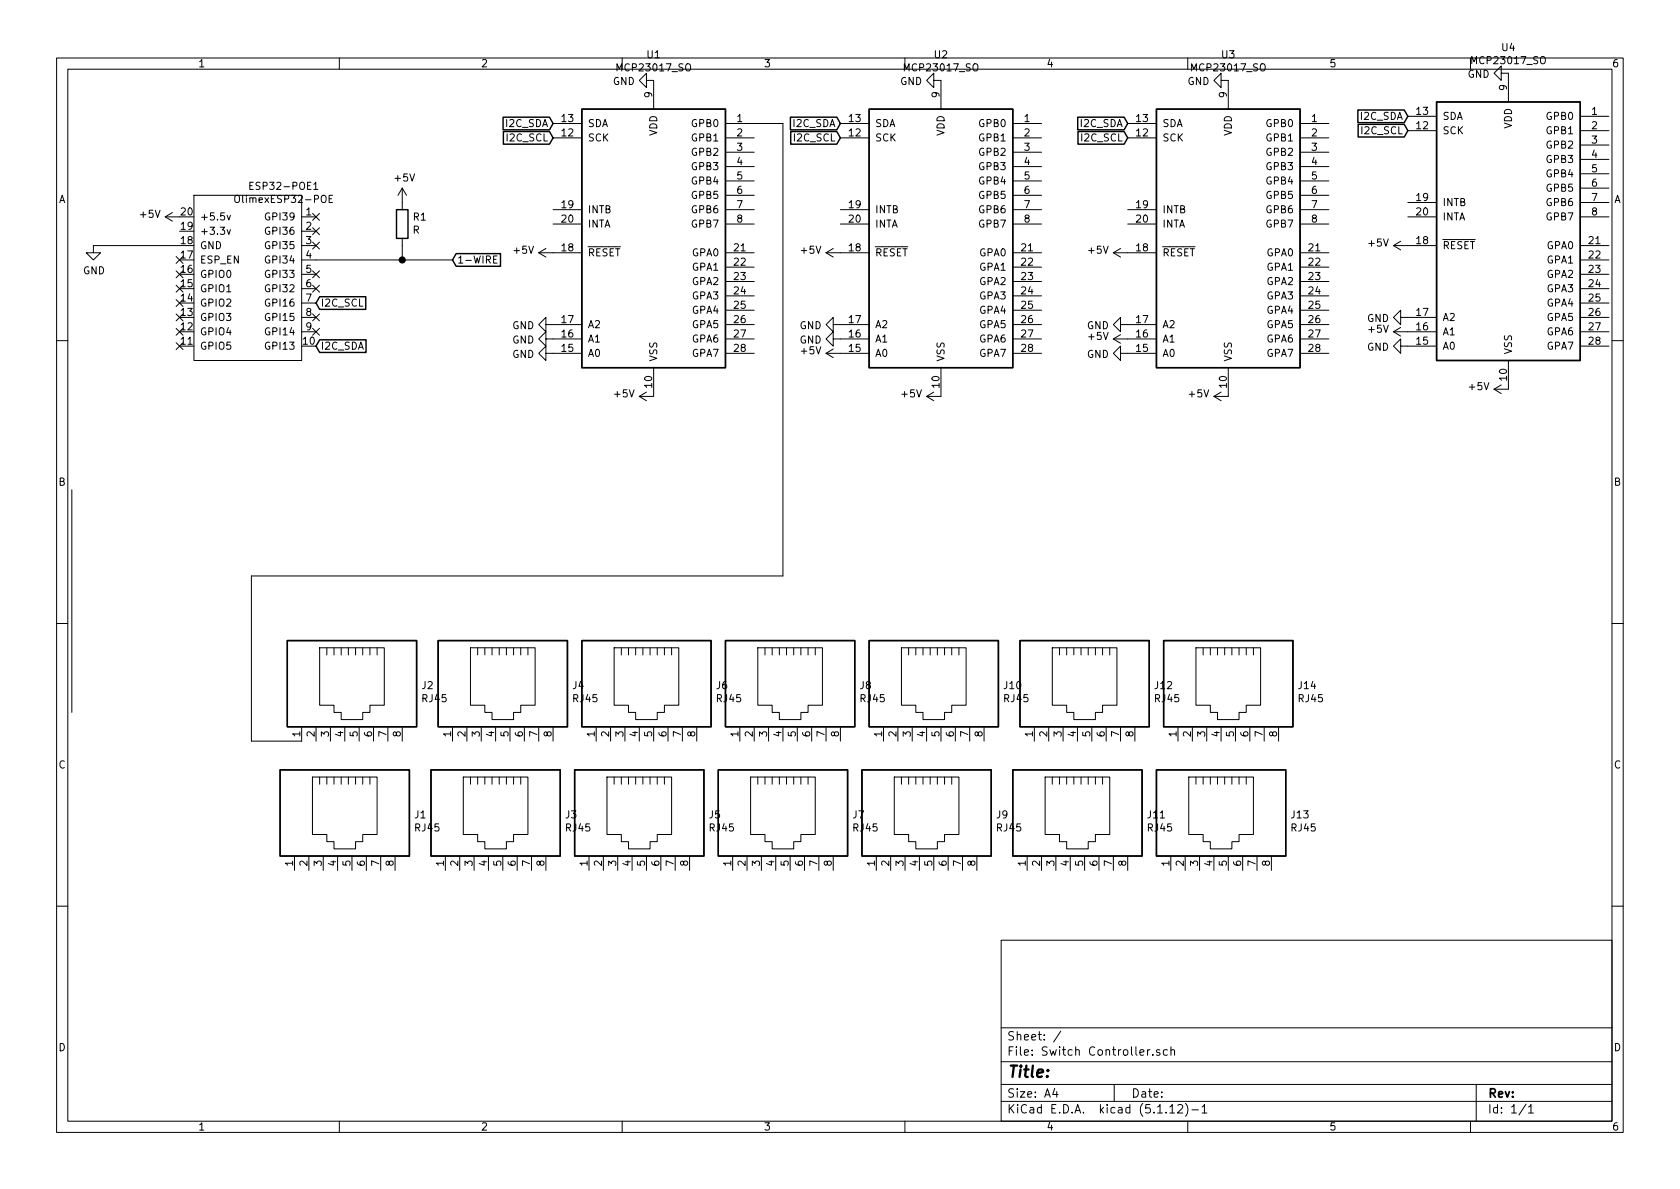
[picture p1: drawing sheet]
<svg xmlns="http://www.w3.org/2000/svg" width="297mm" height="210mm" viewBox="0 0 297 210" stroke-linecap="round" stroke-linejoin="round" font-family="sans-serif">
<g fill="none" stroke="#000" stroke-width=".18">
<path d="M10 10.3h277v189.9h-277zM12 12.2h273v186.1h-273zM60 10.3v1.9M110 10.3v1.9M114.3 14.2v-1.3l-1.3 1.3 1.3 1.3v-1.3h1.3v5.1M160 10.3v1.9M165.1 14.2v-1.3l-1.3 1.3 1.3 1.3v-1.3h1.3v5.1M210 10.3v1.9M215.9 14.2v-1.3l-1.3 1.3 1.3 1.3v-1.3h1.3v5.1M260 10.3v1.9M265.4 12.9v-1.2l-1.2 1.2 1.2 1.3v-1.3h1.3v5.1M29.2 38.3l1.3 .8"/>
<path d="M29.2 38.3h2.5M30.5 37.6l-1.3 .7M34.3 34.5h19v29.2h-19zM40.2 38.1l.3 .8 .2-.8M41.6 34.7a.45 .45 0 0 1 .7 0 .88 .88 0 0 1-.3 1.1h-.3a1.07 1.07 0 0 1-.1-1.1zM44.2 32.8h.4M44.8 32.2h-.6v1.3h.6M53.3 38.3h2.6M55.3 37.7l1.2 1.3M55.5 33.5h.7M56.5 37.7l-1.2 1.3M58.2 35.1h.4"/>
<path d="M58.8 34.5h-.6v1.3h.6M71.1 33.3l-.7 1.2M71.1 33.3v3.8M71.1 33.3l.8 1.2M97.8 21.8h5.1M97.8 24.4h5.1M97.8 37.1h5.1M97.8 39.6h5.1M128.3 21.8h10.1v80h-94v29.3h8.9v-2.6M128.3 24.4h5M128.3 37.1h5M128.3 39.6h5"/>
<path d="M128.3 26.9h5M128.3 29.5h5M128.3 32h5M128.3 34.5h5M148.6 21.8h5.1M148.6 24.4h5.1M148.6 37.1h5.1M148.6 39.6h5.1M179.1 21.8h5M179.1 24.4h5M179.1 37.1h5M179.1 39.6h5"/>
<path d="M179.1 26.9h5M179.1 29.5h5M179.1 32h5M179.1 34.5h5M199.4 21.8h5.1M199.4 24.4h5.1M199.4 37.1h5.1M199.4 39.6h5.1M229.9 21.8h5M229.9 24.4h5M229.9 37.1h5M229.9 39.6h5"/>
<path d="M229.9 26.9h5M229.9 29.5h5M229.9 32h5M229.9 34.5h5M248.9 38.3h5.1M248.9 20.6h5.1M248.9 23.1h5.1M248.9 35.8h5.1M279.4 38.3h5.1M279.4 20.6h5.1M279.4 23.1h5.1M279.4 35.8h5.1"/>
<path d="M279.4 25.6h5.1M279.4 28.2h5.1M279.4 30.7h5.1M279.4 33.3h5.1M31.1 50.4l1.3 1.3M31.1 45.4l1.3 1.2M31.1 47.9l1.3 1.2M31.1 53l1.3 1.2M31.1 55.5l1.3 1.2M31.1 58.1l1.3 1.2M31.7 43.4h-15.2v1.3h1.3l-1.3 1.3-1.3-1.3h1.3M32.4 50.4l-1.3 1.3"/>
<path d="M32.4 45.4l-1.3 1.2M32.4 47.9l-1.3 1.2M32.4 53l-1.3 1.2M32.4 55.5l-1.3 1.2M32.4 58.1l-1.3 1.2M40.2 40.6l.3 .8 .2-.8M53.3 58.7h2.6M53.3 56.1h2.6M53.3 43.4h2.6M53.3 46h26.7M53.3 48.5h2.6M53.3 51h2.6"/>
<path d="M53.3 53.6h2.6M53.3 40.9h2.6M55.3 58.1l1.2 1.2M55.3 40.3l1.2 1.2M55.3 42.8l1.2 1.2M55.3 47.9l1.2 1.2M55.3 50.4l1.2 1.3M55.3 55.5l1.2 1.2M56.5 58.1l-1.2 1.2M56.5 40.3l-1.2 1.2M56.5 42.8l-1.2 1.2M56.5 47.9l-1.2 1.2"/>
<path d="M56.5 50.4l-1.2 1.3M56.5 55.5l-1.2 1.2M71.1 42.2v3.8M87.3 45.9h.4M87.9 45.3h-.6v1.2h.6M95.2 44.7h7.7M95.2 44.7l1.3 .8M96.5 59.9v-1.2l-1.3 1.2 1.3 1.3v-1.3h6.4M96.5 57.4v-1.3l-1.3 1.3 1.3 1.3v-1.3h6.4M96.5 43.9l-1.3 .8M128.3 44.7h5M128.3 59.9h5"/>
<path d="M128.3 57.4h5M128.3 47.2h5M128.3 49.8h5M128.3 52.3h5M128.3 54.9h5M146 44.7l1.3 .8M146 44.7h7.7M147.3 59.9v-1.2l-1.3 1.2 1.3 1.3v-1.3h6.4M147.3 57.4v-1.3l-1.3 1.3 1.3 1.3v-1.3h6.4M147.3 43.9l-1.3 .8M179.1 44.7h5M179.1 59.9h5"/>
<path d="M179.1 57.4h5M179.1 47.2h5M179.1 49.8h5M179.1 52.3h5M179.1 54.9h5M196.8 44.7h7.7M196.8 44.7l1.3 .8M196.8 59.9l1.3 .8M196.8 59.9h7.7M198.1 57.4v-1.3l-1.3 1.3 1.3 1.3v-1.3h6.4M198.1 43.9l-1.3 .8M198.1 59.2l-1.3 .7"/>
<path d="M229.9 44.7h5M229.9 59.9h5M229.9 57.4h5M229.9 47.2h5M229.9 49.8h5M229.9 52.3h5M229.9 54.9h5M246.4 58.7h7.6M246.4 43.4h7.6M246.4 43.4l1.2 .8M246.4 58.7l1.2 .7M247.6 56.1v-1.2l-1.2 1.2 1.2 1.3v-1.3h6.4"/>
<path d="M247.6 42.7l-1.2 .7M247.6 57.9l-1.2 .8M279.4 58.7h5.1M279.4 56.1h5.1M279.4 43.4h5.1M279.4 46h5.1M279.4 48.5h5.1M279.4 51h5.1M279.4 53.6h5.1M10 60.2h2M31.1 60.6l1.3 1.2M32.4 60.6l-1.3 1.2"/>
<path d="M96.5 62.5v-1.3l-1.3 1.3 1.3 1.2v-1.2h6.4M113 70.1l1.3 .8M114.3 69.3l-1.3 .8M115.6 65v5.1h-2.6M128.3 62.5h5M146 62.5l1.3 .7M146 62.5h7.7M147.3 61.7l-1.3 .8M163.8 70.1l1.3 .8M165.1 69.3l-1.3 .8M166.4 65v5.1h-2.6M179.1 62.5h5"/>
<path d="M198.1 62.5v-1.3l-1.3 1.3 1.3 1.2v-1.2h6.4M214.6 70.1l1.3 .8M215.9 69.3l-1.3 .8M217.2 65v5.1h-2.6M229.9 62.5h5M247.6 61.2v-1.3l-1.2 1.3 1.2 1.3v-1.3h6.4M264.2 68.8l1.2 .8M265.4 68.1l-1.2 .7M266.7 63.7v5.1h-2.5M279.4 61.2h5.1M285 60.2h2M12.7 86.6v39.4"/>
<path d="M10 110.3h2M56.5 114.5h11.4v10.2h-2.5v1.3h-1.3v1.2h-3.8v-1.2h-1.2v-1.3h-2.6zM57.8 114.5v1.3M59.1 114.5v1.3M60.3 114.5v1.3M61.6 114.5v1.3M62.9 114.5v1.3M64.1 114.5v1.3M65.4 114.5v1.3M66.7 114.5v1.3M83.2 114.5h11.4v10.2h-2.5v1.3h-1.3v1.2h-3.8v-1.2h-1.3v-1.3h-2.5zM84.5 114.5v1.3"/>
<path d="M85.7 114.5v1.3M87 114.5v1.3M88.3 114.5v1.3M89.5 114.5v1.3M90.8 114.5v1.3M92.1 114.5v1.3M93.3 114.5v1.3M108.6 114.5h11.4v10.2h-2.5v1.3h-1.3v1.2h-3.8v-1.2h-1.3v-1.3h-2.5zM109.9 114.5v1.3M111.1 114.5v1.3M112.4 114.5v1.3M113.7 114.5v1.3"/>
<path d="M114.9 114.5v1.3M116.2 114.5v1.3M117.5 114.5v1.3M118.7 114.5v1.3M134 114.5h11.4v10.2h-2.5v1.3h-1.3v1.2h-3.8v-1.2h-1.3v-1.3h-2.5zM135.3 114.5v1.3M136.5 114.5v1.3M137.8 114.5v1.3M139.1 114.5v1.3M140.3 114.5v1.3M141.6 114.5v1.3M142.9 114.5v1.3"/>
<path d="M144.1 114.5v1.3M159.4 114.5h11.4v10.2h-2.5v1.3h-1.3v1.2h-3.8v-1.2h-1.3v-1.3h-2.5zM160.7 114.5v1.3M161.9 114.5v1.3M163.2 114.5v1.3M164.5 114.5v1.3M165.7 114.5v1.3M167 114.5v1.3M168.3 114.5v1.3M169.5 114.5v1.3M186.1 114.5h11.4v10.2h-2.6v1.3h-1.2v1.2h-3.8v-1.2h-1.3v-1.3h-2.5zM187.3 114.5v1.3"/>
<path d="M188.6 114.5v1.3M189.9 114.5v1.3M191.1 114.5v1.3M192.4 114.5v1.3M193.7 114.5v1.3M194.9 114.5v1.3M196.2 114.5v1.3M211.5 114.5h11.4v10.2h-2.6v1.3h-1.2v1.2h-3.8v-1.2h-1.3v-1.3h-2.5zM212.7 114.5v1.3M214 114.5v1.3M215.3 114.5v1.3M216.5 114.5v1.3"/>
<path d="M217.8 114.5v1.3M219.1 114.5v1.3M220.3 114.5v1.3M221.6 114.5v1.3M285 110.3h2M55.2 137.4h11.5v10.2h-2.6v1.2h-1.2v1.3h-3.8v-1.3h-1.3v-1.2h-2.6zM55.9 128.5v2.6M56.5 137.4v1.3M57.8 137.4v1.3M58.4 128.5v2.6M59.1 137.4v1.3M60.3 137.4v1.3"/>
<path d="M61 128.5v2.6M61.6 137.4v1.3M62.9 137.4v1.3M63.5 128.5v2.6M64.1 137.4v1.3M65.4 137.4v1.3M66 128.5v2.6M68.6 128.5v2.6M71.1 128.5v2.6M80 128.5v2.6M81.9 137.4h11.4v10.2h-2.5v1.2h-1.3v1.3h-3.8v-1.3h-1.2v-1.2h-2.6zM82.5 128.5v2.6"/>
<path d="M83.2 137.4v1.3M84.5 137.4v1.3M85.1 128.5v2.6M85.7 137.4v1.3M87 137.4v1.3M87.6 128.5v2.6M88.3 137.4v1.3M89.5 137.4v1.3M90.2 128.5v2.6M90.8 137.4v1.3M92.1 137.4v1.3M92.7 128.5v2.6"/>
<path d="M95.2 128.5v2.6M97.8 128.5v2.6M105.4 128.5v2.6M107.3 137.4h11.4v10.2h-2.5v1.2h-1.3v1.3h-3.8v-1.3h-1.2v-1.2h-2.6zM107.9 128.5v2.6M108.6 137.4v1.3M109.9 137.4v1.3M110.5 128.5v2.6M111.1 137.4v1.3M112.4 137.4v1.3M113 128.5v2.6M113.7 137.4v1.3"/>
<path d="M114.9 137.4v1.3M115.6 128.5v2.6M116.2 137.4v1.3M117.5 137.4v1.3M118.1 128.5v2.6M120.6 128.5v2.6M123.2 128.5v2.6M130.8 128.5v2.6M132.7 137.4h11.4v10.2h-2.5v1.2h-1.3v1.3h-3.8v-1.3h-1.2v-1.2h-2.6zM133.3 128.5v2.6M134 137.4v1.3M135.3 137.4v1.3"/>
<path d="M135.9 128.5v2.6M136.5 137.4v1.3M137.8 137.4v1.3M138.4 128.5v2.6M139.1 137.4v1.3M140.3 137.4v1.3M141 128.5v2.6M141.6 137.4v1.3M142.9 137.4v1.3M143.5 128.5v2.6M146 128.5v2.6M148.6 128.5v2.6"/>
<path d="M156.2 128.5v2.6M158.1 137.4h11.4v10.2h-2.5v1.2h-1.3v1.3h-3.8v-1.3h-1.2v-1.2h-2.6zM158.7 128.5v2.6M159.4 137.4v1.3M160.7 137.4v1.3M161.3 128.5v2.6M161.9 137.4v1.3M163.2 137.4v1.3M163.8 128.5v2.6M164.5 137.4v1.3M165.7 137.4v1.3M166.4 128.5v2.6"/>
<path d="M167 137.4v1.3M168.3 137.4v1.3M168.9 128.5v2.6M171.4 128.5v2.6M174 128.5v2.6M182.9 128.5v2.6M184.8 137.4h11.4v10.2h-2.5v1.2h-1.3v1.3h-3.8v-1.3h-1.3v-1.2h-2.5zM185.4 128.5v2.6M186.1 137.4v1.3M187.3 137.4v1.3M188 128.5v2.6M188.6 137.4v1.3"/>
<path d="M189.9 137.4v1.3M190.5 128.5v2.6M191.1 137.4v1.3M192.4 137.4v1.3M193 128.5v2.6M193.7 137.4v1.3M194.9 137.4v1.3M195.6 128.5v2.6M198.1 128.5v2.6M200.7 128.5v2.6M208.3 128.5v2.6M210.2 137.4h11.4v10.2h-2.5v1.2h-1.3v1.3h-3.8v-1.3h-1.3v-1.2h-2.5z"/>
<path d="M210.8 128.5v2.6M211.5 137.4v1.3M212.7 137.4v1.3M213.4 128.5v2.6M214 137.4v1.3M215.3 137.4v1.3M215.9 128.5v2.6M216.5 137.4v1.3M217.8 137.4v1.3M218.4 128.5v2.6M219.1 137.4v1.3M220.3 137.4v1.3"/>
<path d="M221 128.5v2.6M223.5 128.5v2.6M226.1 128.5v2.6M52.1 151.4v2.5M54.6 151.4v2.5M57.1 151.4v2.5M59.7 151.4v2.5M62.2 151.4v2.5M64.8 151.4v2.5M67.3 151.4v2.5M69.8 151.4v2.5M78.7 151.4v2.5"/>
<path d="M81.3 151.4v2.5M83.8 151.4v2.5M86.4 151.4v2.5M88.9 151.4v2.5M91.4 151.4v2.5M94 151.4v2.5M96.5 151.4v2.5M104.1 151.4v2.5M106.7 151.4v2.5M109.2 151.4v2.5M111.8 151.4v2.5M114.3 151.4v2.5"/>
<path d="M116.8 151.4v2.5M119.4 151.4v2.5M121.9 151.4v2.5M129.5 151.4v2.5M132.1 151.4v2.5M134.6 151.4v2.5M137.2 151.4v2.5M139.7 151.4v2.5M142.2 151.4v2.5M144.8 151.4v2.5M147.3 151.4v2.5M154.9 151.4v2.5"/>
<path d="M157.5 151.4v2.5M160 151.4v2.5M162.6 151.4v2.5M165.1 151.4v2.5M167.6 151.4v2.5M170.2 151.4v2.5M172.7 151.4v2.5M181.6 151.4v2.5M184.1 151.4v2.5M186.7 151.4v2.5M189.2 151.4v2.5M191.8 151.4v2.5"/>
<path d="M194.3 151.4v2.5M196.8 151.4v2.5M199.4 151.4v2.5M207 151.4v2.5M209.5 151.4v2.5M212.1 151.4v2.5M214.6 151.4v2.5M217.2 151.4v2.5M219.7 151.4v2.5M222.2 151.4v2.5M224.8 151.4v2.5M10 160.2h2"/>
<path d="M177 166.3h108v32h-108zM285 160.2h2M60 198.3v1.9M110 198.3v1.9M160 198.3v1.9M177 194.8h108M177 191.8h108M177 187.8h108M177 181.8h108M186.5 192.5l-.4 1h1M186.8 193v1M187.6 182.3l-1.3 2"/>
<path d="M197 191.8v3M202.9 185.6v1M203.3 185.6l-.4 .3M203.8 186.5v.1M205.1 185.7l-.4-.1-.2 .2v.2l.6 .2v.3h-.6M206.4 185.7l-.4-.1-.3 .3 .1 .6h.6M206.8 195.8l.5-.5v1.5M206.8 196.8h.9M207 185.7l.3-.1 .3 .1 .1 .9M207 185.1v1.5M208.3 195.5l.2-.2h.3l.2 .2 .1 .3-.9 1h.9M209.6 195.1a1.71 1.71 0 0 1 0 2.3"/>
<path d="M210 198.3v1.9M210.7 196.3h1.2M212.5 195.8l.5-.5v1.5M212.5 196.8h.9M260 198.3v1.9M261 191.8v6.5M269.8 195.2l-1.2 2M270.3 195.8l.4-.5v1.5M270.3 196.8h.8"/>
</g>
<g fill="none" stroke="#000" stroke-width=".25">
<path d="M102.9 19.3h25.4v45.7h-25.4zM153.7 19.3h25.4v45.7h-25.4zM204.5 19.3h25.4v45.7h-25.4zM240.1 19.5h8.2l.6 1.1-.6 1.1h-8.2zM254 18h25.4v45.7h-25.4zM70.1 37.1h2v5.1h-2zM89 20.7h8.2l.6 1.1-.6 1.2h-8.2zM89 23.3h8.2l.6 1.1-.6 1.1h-8.2zM139.8 20.7h8.2l.6 1.1-.6 1.2h-8.2zM139.8 23.3h8.2l.6 1.1-.6 1.1h-8.2zM190.6 20.7h8.2l.6 1.1-.6 1.2h-8.2zM190.6 23.3h8.2l.6 1.1-.6 1.1h-8.2z"/>
<path d="M240.1 22h8.2l.6 1.1-.6 1.1h-8.2zM56.5 52.5h8.2v2.2h-8.2l-.6-1.1zM80.6 44.9h7.9v2.2h-7.9l-.6-1.1zM56.5 60.1h8.2v2.2h-8.2l-.6-1.1zM50.8 113.3h22.9v15.2h-22.9zM77.5 113.3h22.8v15.2h-22.8zM102.9 113.3h22.8v15.2h-22.8zM128.3 113.3h22.8v15.2h-22.8zM153.7 113.3h22.8v15.2h-22.8zM180.3 113.3h22.9v15.2h-22.9zM205.7 113.3h22.9v15.2h-22.9zM49.5 136.1h22.9v15.3h-22.9z"/>
<path d="M76.2 136.1h22.9v15.3h-22.9zM101.6 136.1h22.9v15.3h-22.9zM127 136.1h22.9v15.3h-22.9zM152.4 136.1h22.9v15.3h-22.9zM179.1 136.1h22.8v15.3h-22.8zM204.5 136.1h22.8v15.3h-22.8z"/>
</g>
<circle cx="71.1" cy="46" r=".51" fill="#000" stroke="#000" stroke-width=".25"/>
<text font-size="2.8" x="178" y="190.5">Title:</text>
<g font-size="2.1">
<text x="178" y="184">Sheet: /</text>
<text x="178" y="186.7">File: Switch Controller.sch</text>
<text x="178" y="196.9">KiCad E.D.A. kicad (5.1.12)-1</text>
<text x="178" y="194.1">Size: A4</text>
<text x="200" y="194.1">Date:</text>
<text x="263" y="194.1">Rev:</text>
<text x="263" y="196.9">Id: 1/1</text>
</g>
<g font-size="1.8">
<text x="35" y="11.9">1</text>
<text x="85" y="11.9">2</text>
<text x="114.5" y="10.3">U1</text>
<text x="135" y="11.9">3</text>
<text x="165.3" y="10.3">U2</text>
<text x="185" y="11.9">4</text>
<text x="216.1" y="10.3">U3</text>
<text x="235" y="11.9">5</text>
<text x="260.5" y="11.3">MCP23017_SO</text>
<text x="265.6" y="9">U4</text>
<text x="285" y="11.9">6</text>
<text x="108.4" y="15">GND</text>
<text x="109.4" y="12.6">MCP23017_SO</text>
<text x="115.3" y="17.2" transform="rotate(-90 115.3 17.2)">9</text>
<text x="159.2" y="15">GND</text>
<text x="160.2" y="12.6">MCP23017_SO</text>
<text x="166.1" y="17.2" transform="rotate(-90 166.1 17.2)">9</text>
<text x="210" y="15">GND</text>
<text x="211" y="12.6">MCP23017_SO</text>
<text x="216.9" y="17.2" transform="rotate(-90 216.9 17.2)">9</text>
<text x="259.5" y="13.8">GND</text>
<text x="266.4" y="16" transform="rotate(-90 266.4 16)">9</text>
<text x="89.5" y="22.5">I2C_SDA</text>
<text x="99.4" y="21.6">13</text>
<text x="103.9" y="22.5">SDA</text>
<text x="122.4" y="22.5">GPB0</text>
<text x="130.3" y="21.6">1</text>
<text x="140.3" y="22.5">I2C_SDA</text>
<text x="150.2" y="21.6">13</text>
<text x="154.7" y="22.5">SDA</text>
<text x="173.2" y="22.5">GPB0</text>
<text x="181.1" y="21.6">1</text>
<text x="191.1" y="22.5">I2C_SDA</text>
<text x="201" y="21.6">13</text>
<text x="205.5" y="22.5">SDA</text>
<text x="224" y="22.5">GPB0</text>
<text x="231.9" y="21.6">1</text>
<text x="240.7" y="21.2">I2C_SDA</text>
<text x="240.9" y="23.7">I2C_SCL</text>
<text x="250.5" y="22.9">12</text>
<text x="250.5" y="20.3">13</text>
<text x="255" y="23.7">SCK</text>
<text x="255" y="21.2">SDA</text>
<text x="267.3" y="22.8" transform="rotate(-90 267.3 22.8)">VDD</text>
<text x="273.6" y="21.2">GPB0</text>
<text x="273.6" y="23.7">GPB1</text>
<text x="281.5" y="20.3">1</text>
<text x="281.5" y="22.9">2</text>
<text x="89.7" y="25">I2C_SCL</text>
<text x="99.4" y="24.1">12</text>
<text x="103.9" y="25">SCK</text>
<text x="116.2" y="24" transform="rotate(-90 116.2 24)">VDD</text>
<text x="122.4" y="25">GPB1</text>
<text x="122.4" y="27.6">GPB2</text>
<text x="130.3" y="24.1">2</text>
<text x="130.3" y="26.7">3</text>
<text x="130.3" y="29.2">4</text>
<text x="140.5" y="25">I2C_SCL</text>
<text x="150.2" y="24.1">12</text>
<text x="154.7" y="25">SCK</text>
<text x="167" y="24" transform="rotate(-90 167 24)">VDD</text>
<text x="173.2" y="25">GPB1</text>
<text x="173.2" y="27.6">GPB2</text>
<text x="181.1" y="24.1">2</text>
<text x="181.1" y="26.7">3</text>
<text x="181.1" y="29.2">4</text>
<text x="191.3" y="25">I2C_SCL</text>
<text x="201" y="24.1">12</text>
<text x="205.5" y="25">SCK</text>
<text x="217.8" y="24" transform="rotate(-90 217.8 24)">VDD</text>
<text x="224" y="25">GPB1</text>
<text x="224" y="27.6">GPB2</text>
<text x="231.9" y="24.1">2</text>
<text x="231.9" y="26.7">3</text>
<text x="231.9" y="29.2">4</text>
<text x="273.6" y="26.3">GPB2</text>
<text x="273.6" y="28.8">GPB3</text>
<text x="281.5" y="25.4">3</text>
<text x="281.5" y="27.9">4</text>
<text x="10.4" y="35.9">A</text>
<text x="42.3" y="35.9">OlimexESP32-POE</text>
<text x="44.8" y="33.6">ESP32-POE1</text>
<text x="69.9" y="32.1">+5V</text>
<text x="122.4" y="30.1">GPB3</text>
<text x="122.4" y="32.6">GPB4</text>
<text x="122.4" y="35.2">GPB5</text>
<text x="130.3" y="31.7">5</text>
<text x="130.3" y="34.3">6</text>
<text x="173.2" y="30.1">GPB3</text>
<text x="173.2" y="32.6">GPB4</text>
<text x="173.2" y="35.2">GPB5</text>
<text x="181.1" y="31.7">5</text>
<text x="181.1" y="34.3">6</text>
<text x="224" y="30.1">GPB3</text>
<text x="224" y="32.6">GPB4</text>
<text x="224" y="35.2">GPB5</text>
<text x="231.9" y="31.7">5</text>
<text x="231.9" y="34.3">6</text>
<text x="250.5" y="35.6">19</text>
<text x="273.6" y="31.4">GPB4</text>
<text x="273.6" y="33.9">GPB5</text>
<text x="281.5" y="30.5">5</text>
<text x="281.5" y="33">6</text>
<text x="281.5" y="35.6">7</text>
<text x="285.4" y="35.9">A</text>
<text x="24.9" y="38.5">+5V</text>
<text x="32.1" y="40.6">19</text>
<text x="32.1" y="38.1">20</text>
<text x="35.3" y="41.5">+3.3v</text>
<text x="35.3" y="39">+5.5v</text>
<text x="47.3" y="39">GPI39</text>
<text x="47.3" y="41.5">GPI36</text>
<text x="54.1" y="38.1">1</text>
<text x="54.1" y="40.6">2</text>
<text x="73" y="41.3">R</text>
<text x="73.1" y="39">R1</text>
<text x="99.4" y="36.8">19</text>
<text x="99.4" y="39.4">20</text>
<text x="103.9" y="37.7">INTB</text>
<text x="103.9" y="40.3">INTA</text>
<text x="122.4" y="37.7">GPB6</text>
<text x="122.4" y="40.3">GPB7</text>
<text x="130.3" y="36.8">7</text>
<text x="130.3" y="39.4">8</text>
<text x="150.2" y="36.8">19</text>
<text x="150.2" y="39.4">20</text>
<text x="154.7" y="37.7">INTB</text>
<text x="154.7" y="40.3">INTA</text>
<text x="173.2" y="37.7">GPB6</text>
<text x="173.2" y="40.3">GPB7</text>
<text x="181.1" y="36.8">7</text>
<text x="181.1" y="39.4">8</text>
<text x="201" y="36.8">19</text>
<text x="201" y="39.4">20</text>
<text x="205.5" y="37.7">INTB</text>
<text x="205.5" y="40.3">INTA</text>
<text x="224" y="37.7">GPB6</text>
<text x="224" y="40.3">GPB7</text>
<text x="231.9" y="36.8">7</text>
<text x="231.9" y="39.4">8</text>
<text x="250.5" y="38.1">20</text>
<text x="255" y="36.4">INTB</text>
<text x="255" y="39">INTA</text>
<text x="273.6" y="36.4">GPB6</text>
<text x="273.6" y="39">GPB7</text>
<text x="281.5" y="38.1">8</text>
<text x="32.1" y="45.7">17</text>
<text x="32.1" y="43.2">18</text>
<text x="35.3" y="46.6">ESP_EN</text>
<text x="35.3" y="44.1">GND</text>
<text x="47.3" y="44.1">GPI35</text>
<text x="47.3" y="46.6">GPI34</text>
<text x="54.1" y="43.2">3</text>
<text x="54.1" y="45.7">4</text>
<text x="80.8" y="46.6">1-WIRE</text>
<text x="90.9" y="44.9">+5V</text>
<text x="99.4" y="44.4">18</text>
<text x="103.9" y="45.3">RESET</text>
<text x="122.4" y="45.3">GPA0</text>
<text x="122.4" y="47.9">GPA1</text>
<text x="129.8" y="44.4">21</text>
<text x="129.8" y="47">22</text>
<text x="141.7" y="44.9">+5V</text>
<text x="150.2" y="44.4">18</text>
<text x="154.7" y="45.3">RESET</text>
<text x="173.2" y="45.3">GPA0</text>
<text x="173.2" y="47.9">GPA1</text>
<text x="180.6" y="44.4">21</text>
<text x="180.6" y="47">22</text>
<text x="192.5" y="44.9">+5V</text>
<text x="201" y="44.4">18</text>
<text x="205.5" y="45.3">RESET</text>
<text x="224" y="45.3">GPA0</text>
<text x="224" y="47.9">GPA1</text>
<text x="231.4" y="44.4">21</text>
<text x="231.4" y="47">22</text>
<text x="242.1" y="43.6">+5V</text>
<text x="250.5" y="43.2">18</text>
<text x="255" y="44.1">RESET</text>
<text x="273.6" y="44.1">GPA0</text>
<text x="273.6" y="46.6">GPA1</text>
<text x="281" y="43.2">21</text>
<text x="281" y="45.7">22</text>
<text x="14.7" y="48.5">GND</text>
<text x="32.1" y="53.3">14</text>
<text x="32.1" y="50.8">15</text>
<text x="32.1" y="48.3">16</text>
<text x="35.3" y="51.7">GPIO1</text>
<text x="35.3" y="49.1">GPIO0</text>
<text x="47.3" y="49.1">GPI33</text>
<text x="47.3" y="51.7">GPI32</text>
<text x="54.1" y="48.3">5</text>
<text x="54.1" y="50.8">6</text>
<text x="54.1" y="53.3">7</text>
<text x="122.4" y="50.4">GPA2</text>
<text x="122.4" y="53">GPA3</text>
<text x="129.8" y="49.5">23</text>
<text x="129.8" y="52.1">24</text>
<text x="173.2" y="50.4">GPA2</text>
<text x="173.2" y="53">GPA3</text>
<text x="180.6" y="49.5">23</text>
<text x="180.6" y="52.1">24</text>
<text x="224" y="50.4">GPA2</text>
<text x="224" y="53">GPA3</text>
<text x="231.4" y="49.5">23</text>
<text x="231.4" y="52.1">24</text>
<text x="273.6" y="49.1">GPA2</text>
<text x="273.6" y="51.7">GPA3</text>
<text x="281" y="48.3">23</text>
<text x="281" y="50.8">24</text>
<text x="281" y="53.3">25</text>
<text x="32.1" y="58.4">12</text>
<text x="32.1" y="55.9">13</text>
<text x="35.3" y="59.3">GPIO4</text>
<text x="35.3" y="56.8">GPIO3</text>
<text x="35.3" y="54.2">GPIO2</text>
<text x="47.3" y="54.2">GPI16</text>
<text x="47.3" y="56.8">GPI15</text>
<text x="47.3" y="59.3">GPI14</text>
<text x="54.1" y="55.9">8</text>
<text x="54.1" y="58.4">9</text>
<text x="56.7" y="54.2">I2C_SCL</text>
<text x="90.6" y="58.2">GND</text>
<text x="99.4" y="59.7">16</text>
<text x="99.4" y="57.1">17</text>
<text x="103.9" y="58">A2</text>
<text x="122.4" y="55.5">GPA4</text>
<text x="122.4" y="58">GPA5</text>
<text x="129.8" y="54.6">25</text>
<text x="129.8" y="57.1">26</text>
<text x="129.8" y="59.7">27</text>
<text x="141.4" y="58.2">GND</text>
<text x="150.2" y="59.7">16</text>
<text x="150.2" y="57.1">17</text>
<text x="154.7" y="58">A2</text>
<text x="173.2" y="55.5">GPA4</text>
<text x="173.2" y="58">GPA5</text>
<text x="180.6" y="54.6">25</text>
<text x="180.6" y="57.1">26</text>
<text x="180.6" y="59.7">27</text>
<text x="192.2" y="58.2">GND</text>
<text x="201" y="59.7">16</text>
<text x="201" y="57.1">17</text>
<text x="205.5" y="58">A2</text>
<text x="224" y="55.5">GPA4</text>
<text x="224" y="58">GPA5</text>
<text x="231.4" y="54.6">25</text>
<text x="231.4" y="57.1">26</text>
<text x="231.4" y="59.7">27</text>
<text x="241.7" y="56.9">GND</text>
<text x="242.1" y="58.8">+5V</text>
<text x="250.5" y="58.4">16</text>
<text x="250.5" y="55.9">17</text>
<text x="255" y="59.3">A1</text>
<text x="255" y="56.8">A2</text>
<text x="273.6" y="54.2">GPA4</text>
<text x="273.6" y="56.8">GPA5</text>
<text x="273.6" y="59.3">GPA6</text>
<text x="281" y="55.9">26</text>
<text x="281" y="58.4">27</text>
<text x="32.1" y="61">11</text>
<text x="35.3" y="61.8">GPIO5</text>
<text x="47.3" y="61.8">GPI13</text>
<text x="53.6" y="61">10</text>
<text x="56.7" y="61.8">I2C_SDA</text>
<text x="90.6" y="60.8">GND</text>
<text x="90.6" y="63.3">GND</text>
<text x="99.4" y="62.2">15</text>
<text x="103.9" y="63.1">A0</text>
<text x="103.9" y="60.6">A1</text>
<text x="116.2" y="64" transform="rotate(-90 116.2 64)">VSS</text>
<text x="122.4" y="60.6">GPA6</text>
<text x="122.4" y="63.1">GPA7</text>
<text x="129.8" y="62.2">28</text>
<text x="141.4" y="60.8">GND</text>
<text x="141.7" y="62.7">+5V</text>
<text x="150.2" y="62.2">15</text>
<text x="154.7" y="63.1">A0</text>
<text x="154.7" y="60.6">A1</text>
<text x="167" y="64" transform="rotate(-90 167 64)">VSS</text>
<text x="173.2" y="60.6">GPA6</text>
<text x="173.2" y="63.1">GPA7</text>
<text x="180.6" y="62.2">28</text>
<text x="192.2" y="63.3">GND</text>
<text x="192.5" y="60.1">+5V</text>
<text x="201" y="62.2">15</text>
<text x="205.5" y="63.1">A0</text>
<text x="205.5" y="60.6">A1</text>
<text x="217.8" y="64" transform="rotate(-90 217.8 64)">VSS</text>
<text x="224" y="60.6">GPA6</text>
<text x="224" y="63.1">GPA7</text>
<text x="231.4" y="62.2">28</text>
<text x="241.7" y="62">GND</text>
<text x="250.5" y="61">15</text>
<text x="255" y="61.8">A0</text>
<text x="267.3" y="62.7" transform="rotate(-90 267.3 62.7)">VSS</text>
<text x="273.6" y="61.8">GPA7</text>
<text x="281" y="61">28</text>
<text x="108.7" y="70.3">+5V</text>
<text x="115.3" y="68.5" transform="rotate(-90 115.3 68.5)">10</text>
<text x="159.5" y="70.3">+5V</text>
<text x="166.1" y="68.5" transform="rotate(-90 166.1 68.5)">10</text>
<text x="210.3" y="70.3">+5V</text>
<text x="216.9" y="68.5" transform="rotate(-90 216.9 68.5)">10</text>
<text x="259.8" y="69">+5V</text>
<text x="266.4" y="67.3" transform="rotate(-90 266.4 67.3)">10</text>
<text x="10.4" y="85.9">B</text>
<text x="285.4" y="85.9">B</text>
<text x="74.6" y="121.9">J2</text>
<text x="74.7" y="124.2">RJ45</text>
<text x="101.3" y="121.9">J4</text>
<text x="101.4" y="124.2">RJ45</text>
<text x="126.7" y="121.9">J6</text>
<text x="126.8" y="124.2">RJ45</text>
<text x="152.1" y="121.9">J8</text>
<text x="152.2" y="124.2">RJ45</text>
<text x="177.6" y="121.9">J10</text>
<text x="177.6" y="124.2">RJ45</text>
<text x="204.2" y="121.9">J12</text>
<text x="204.2" y="124.2">RJ45</text>
<text x="229.6" y="121.9">J14</text>
<text x="229.6" y="124.2">RJ45</text>
<text x="53.1" y="130.3" transform="rotate(-90 53.1 130.3)">1</text>
<text x="55.6" y="130.3" transform="rotate(-90 55.6 130.3)">2</text>
<text x="58.2" y="130.3" transform="rotate(-90 58.2 130.3)">3</text>
<text x="60.7" y="130.3" transform="rotate(-90 60.7 130.3)">4</text>
<text x="63.2" y="130.3" transform="rotate(-90 63.2 130.3)">5</text>
<text x="65.8" y="130.3" transform="rotate(-90 65.8 130.3)">6</text>
<text x="68.3" y="130.3" transform="rotate(-90 68.3 130.3)">7</text>
<text x="70.9" y="130.3" transform="rotate(-90 70.9 130.3)">8</text>
<text x="79.8" y="130.3" transform="rotate(-90 79.8 130.3)">1</text>
<text x="82.3" y="130.3" transform="rotate(-90 82.3 130.3)">2</text>
<text x="84.8" y="130.3" transform="rotate(-90 84.8 130.3)">3</text>
<text x="87.4" y="130.3" transform="rotate(-90 87.4 130.3)">4</text>
<text x="89.9" y="130.3" transform="rotate(-90 89.9 130.3)">5</text>
<text x="92.5" y="130.3" transform="rotate(-90 92.5 130.3)">6</text>
<text x="95" y="130.3" transform="rotate(-90 95 130.3)">7</text>
<text x="97.5" y="130.3" transform="rotate(-90 97.5 130.3)">8</text>
<text x="105.2" y="130.3" transform="rotate(-90 105.2 130.3)">1</text>
<text x="107.7" y="130.3" transform="rotate(-90 107.7 130.3)">2</text>
<text x="110.2" y="130.3" transform="rotate(-90 110.2 130.3)">3</text>
<text x="112.8" y="130.3" transform="rotate(-90 112.8 130.3)">4</text>
<text x="115.3" y="130.3" transform="rotate(-90 115.3 130.3)">5</text>
<text x="117.9" y="130.3" transform="rotate(-90 117.9 130.3)">6</text>
<text x="120.4" y="130.3" transform="rotate(-90 120.4 130.3)">7</text>
<text x="122.9" y="130.3" transform="rotate(-90 122.9 130.3)">8</text>
<text x="130.6" y="130.3" transform="rotate(-90 130.6 130.3)">1</text>
<text x="133.1" y="130.3" transform="rotate(-90 133.1 130.3)">2</text>
<text x="135.6" y="130.3" transform="rotate(-90 135.6 130.3)">3</text>
<text x="138.2" y="130.3" transform="rotate(-90 138.2 130.3)">4</text>
<text x="140.7" y="130.3" transform="rotate(-90 140.7 130.3)">5</text>
<text x="143.3" y="130.3" transform="rotate(-90 143.3 130.3)">6</text>
<text x="145.8" y="130.3" transform="rotate(-90 145.8 130.3)">7</text>
<text x="148.3" y="130.3" transform="rotate(-90 148.3 130.3)">8</text>
<text x="156" y="130.3" transform="rotate(-90 156 130.3)">1</text>
<text x="158.5" y="130.3" transform="rotate(-90 158.5 130.3)">2</text>
<text x="161" y="130.3" transform="rotate(-90 161 130.3)">3</text>
<text x="163.6" y="130.3" transform="rotate(-90 163.6 130.3)">4</text>
<text x="166.1" y="130.3" transform="rotate(-90 166.1 130.3)">5</text>
<text x="168.7" y="130.3" transform="rotate(-90 168.7 130.3)">6</text>
<text x="171.2" y="130.3" transform="rotate(-90 171.2 130.3)">7</text>
<text x="173.7" y="130.3" transform="rotate(-90 173.7 130.3)">8</text>
<text x="182.6" y="130.3" transform="rotate(-90 182.6 130.3)">1</text>
<text x="185.2" y="130.3" transform="rotate(-90 185.2 130.3)">2</text>
<text x="187.7" y="130.3" transform="rotate(-90 187.7 130.3)">3</text>
<text x="190.2" y="130.3" transform="rotate(-90 190.2 130.3)">4</text>
<text x="192.8" y="130.3" transform="rotate(-90 192.8 130.3)">5</text>
<text x="195.3" y="130.3" transform="rotate(-90 195.3 130.3)">6</text>
<text x="197.9" y="130.3" transform="rotate(-90 197.9 130.3)">7</text>
<text x="200.4" y="130.3" transform="rotate(-90 200.4 130.3)">8</text>
<text x="208" y="130.3" transform="rotate(-90 208 130.3)">1</text>
<text x="210.6" y="130.3" transform="rotate(-90 210.6 130.3)">2</text>
<text x="213.1" y="130.3" transform="rotate(-90 213.1 130.3)">3</text>
<text x="215.6" y="130.3" transform="rotate(-90 215.6 130.3)">4</text>
<text x="218.2" y="130.3" transform="rotate(-90 218.2 130.3)">5</text>
<text x="220.7" y="130.3" transform="rotate(-90 220.7 130.3)">6</text>
<text x="223.3" y="130.3" transform="rotate(-90 223.3 130.3)">7</text>
<text x="225.8" y="130.3" transform="rotate(-90 225.8 130.3)">8</text>
<text x="10.4" y="135.9">C</text>
<text x="285.4" y="135.9">C</text>
<text x="73.4" y="144.7">J1</text>
<text x="73.4" y="147">RJ45</text>
<text x="100" y="144.7">J3</text>
<text x="100.1" y="147">RJ45</text>
<text x="125.4" y="144.7">J5</text>
<text x="125.5" y="147">RJ45</text>
<text x="150.8" y="144.7">J7</text>
<text x="150.9" y="147">RJ45</text>
<text x="176.2" y="144.7">J9</text>
<text x="176.3" y="147">RJ45</text>
<text x="203" y="144.7">J11</text>
<text x="203" y="147">RJ45</text>
<text x="228.4" y="144.7">J13</text>
<text x="228.4" y="147">RJ45</text>
<text x="51.8" y="153.1" transform="rotate(-90 51.8 153.1)">1</text>
<text x="54.4" y="153.1" transform="rotate(-90 54.4 153.1)">2</text>
<text x="56.9" y="153.1" transform="rotate(-90 56.9 153.1)">3</text>
<text x="59.4" y="153.1" transform="rotate(-90 59.4 153.1)">4</text>
<text x="62" y="153.1" transform="rotate(-90 62 153.1)">5</text>
<text x="64.5" y="153.1" transform="rotate(-90 64.5 153.1)">6</text>
<text x="67.1" y="153.1" transform="rotate(-90 67.1 153.1)">7</text>
<text x="69.6" y="153.1" transform="rotate(-90 69.6 153.1)">8</text>
<text x="78.5" y="153.1" transform="rotate(-90 78.5 153.1)">1</text>
<text x="81" y="153.1" transform="rotate(-90 81 153.1)">2</text>
<text x="83.6" y="153.1" transform="rotate(-90 83.6 153.1)">3</text>
<text x="86.1" y="153.1" transform="rotate(-90 86.1 153.1)">4</text>
<text x="88.6" y="153.1" transform="rotate(-90 88.6 153.1)">5</text>
<text x="91.2" y="153.1" transform="rotate(-90 91.2 153.1)">6</text>
<text x="93.7" y="153.1" transform="rotate(-90 93.7 153.1)">7</text>
<text x="96.3" y="153.1" transform="rotate(-90 96.3 153.1)">8</text>
<text x="103.9" y="153.1" transform="rotate(-90 103.9 153.1)">1</text>
<text x="106.4" y="153.1" transform="rotate(-90 106.4 153.1)">2</text>
<text x="109" y="153.1" transform="rotate(-90 109 153.1)">3</text>
<text x="111.5" y="153.1" transform="rotate(-90 111.5 153.1)">4</text>
<text x="114" y="153.1" transform="rotate(-90 114 153.1)">5</text>
<text x="116.6" y="153.1" transform="rotate(-90 116.6 153.1)">6</text>
<text x="119.1" y="153.1" transform="rotate(-90 119.1 153.1)">7</text>
<text x="121.7" y="153.1" transform="rotate(-90 121.7 153.1)">8</text>
<text x="129.3" y="153.1" transform="rotate(-90 129.3 153.1)">1</text>
<text x="131.8" y="153.1" transform="rotate(-90 131.8 153.1)">2</text>
<text x="134.4" y="153.1" transform="rotate(-90 134.4 153.1)">3</text>
<text x="136.9" y="153.1" transform="rotate(-90 136.9 153.1)">4</text>
<text x="139.4" y="153.1" transform="rotate(-90 139.4 153.1)">5</text>
<text x="142" y="153.1" transform="rotate(-90 142 153.1)">6</text>
<text x="144.5" y="153.1" transform="rotate(-90 144.5 153.1)">7</text>
<text x="147.1" y="153.1" transform="rotate(-90 147.1 153.1)">8</text>
<text x="154.7" y="153.1" transform="rotate(-90 154.7 153.1)">1</text>
<text x="157.2" y="153.1" transform="rotate(-90 157.2 153.1)">2</text>
<text x="159.8" y="153.1" transform="rotate(-90 159.8 153.1)">3</text>
<text x="162.3" y="153.1" transform="rotate(-90 162.3 153.1)">4</text>
<text x="164.8" y="153.1" transform="rotate(-90 164.8 153.1)">5</text>
<text x="167.4" y="153.1" transform="rotate(-90 167.4 153.1)">6</text>
<text x="169.9" y="153.1" transform="rotate(-90 169.9 153.1)">7</text>
<text x="172.5" y="153.1" transform="rotate(-90 172.5 153.1)">8</text>
<text x="181.4" y="153.1" transform="rotate(-90 181.4 153.1)">1</text>
<text x="183.9" y="153.1" transform="rotate(-90 183.9 153.1)">2</text>
<text x="186.4" y="153.1" transform="rotate(-90 186.4 153.1)">3</text>
<text x="189" y="153.1" transform="rotate(-90 189 153.1)">4</text>
<text x="191.5" y="153.1" transform="rotate(-90 191.5 153.1)">5</text>
<text x="194.1" y="153.1" transform="rotate(-90 194.1 153.1)">6</text>
<text x="196.6" y="153.1" transform="rotate(-90 196.6 153.1)">7</text>
<text x="199.1" y="153.1" transform="rotate(-90 199.1 153.1)">8</text>
<text x="206.8" y="153.1" transform="rotate(-90 206.8 153.1)">1</text>
<text x="209.3" y="153.1" transform="rotate(-90 209.3 153.1)">2</text>
<text x="211.8" y="153.1" transform="rotate(-90 211.8 153.1)">3</text>
<text x="214.4" y="153.1" transform="rotate(-90 214.4 153.1)">4</text>
<text x="216.9" y="153.1" transform="rotate(-90 216.9 153.1)">5</text>
<text x="219.5" y="153.1" transform="rotate(-90 219.5 153.1)">6</text>
<text x="222" y="153.1" transform="rotate(-90 222 153.1)">7</text>
<text x="224.5" y="153.1" transform="rotate(-90 224.5 153.1)">8</text>
<text x="10.4" y="185.9">D</text>
<text x="285.4" y="185.9">D</text>
<text x="35" y="199.9">1</text>
<text x="85" y="199.9">2</text>
<text x="135" y="199.9">3</text>
<text x="185" y="199.9">4</text>
<text x="235" y="199.9">5</text>
<text x="285" y="199.9">6</text>
</g>
</svg>
